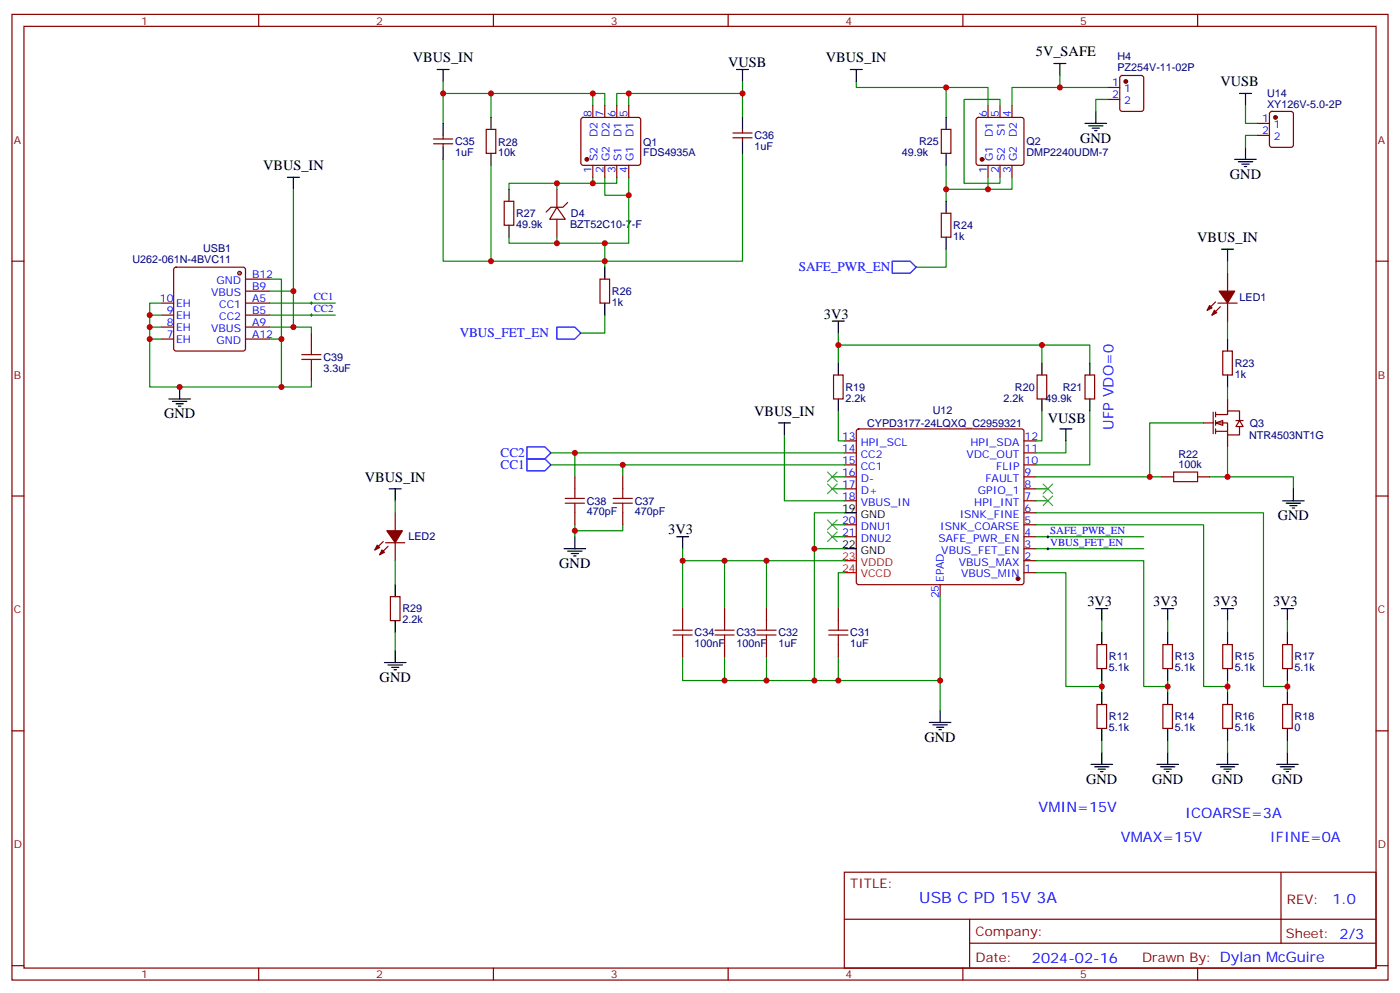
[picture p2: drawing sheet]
<svg xmlns="http://www.w3.org/2000/svg" width="412mm" height="292mm" viewBox="0 0 412 292" stroke-linecap="round" stroke-linejoin="round" font-family="sans-serif">
<g fill="none" stroke="#870000" stroke-width=".35">
<path d="M3.5 4.2h405.4v284.4h-405.4zM7.1 7.8h398.2v277.2h-398.2zM76.2 4.2v3.6M145.3 4.2v3.6M214.5 4.2v3.6M283.6 4.2v3.6M352.8 4.2v3.6M287.7 34.8l.5-.2h12.7l.5 .2 .2 .5v12.7l-.2 .5-.5 .2h-12.7l-.5-.3-.2-.4v-12.7zM291 31v3.6M294.6 31v3.6M298.1 31v3.6M164 55.7v5.3"/>
<path d="M167.2 59.6l-1.4 1.4h-3.5l-1.4 1.4M291 48.7v3.5M294.6 48.7v3.5M298.1 48.7v3.5M3.5 76.9h3.6M164 61l2.5 3.6h-4.6zM164 64.6v5.2M405.3 76.9h3.6M248.7 136.9h3.5M248.7 133.3h3.5M248.7 129.8h3.5M252.5 126.5l.4-.2h48l.5 .2 .2 .5v44.4l-.2 .5-.5 .3h-48l-.5-.3-.2-.5v-44.4z"/>
<path d="M301.6 136.9h3.6M301.6 133.3h3.6M301.6 129.8h3.6M3.5 146h3.6M248.7 158h3.5M248.7 154.5h3.5M248.7 147.5h3.5M248.7 143.9h3.5M248.7 140.4h3.5M301.6 158h3.6M301.6 154.5h3.6M301.6 151h3.6"/>
<path d="M301.6 147.5h3.6M301.6 143.9h3.6M301.6 140.4h3.6M405.3 146h3.6M276.9 172.2v3.5M301.6 168.6h3.6M301.6 165.1h3.6M301.6 161.6h3.6M3.5 215.2h3.6M405.3 215.2h3.6M248.7 256.8h156.6v28.2h-156.6zM377.3 256.8v20.9"/>
<path d="M248.7 270.7h156.5M285.6 277.7h119.6M285.6 270.7v14.1M3.5 284.3h3.6M76.2 285v3.6M145.3 285v3.6M214.5 285v3.6M283.6 285v3.6M352.8 285v3.6M405.3 284.3h3.6"/>
</g>
<g fill="#870000" stroke="#870000" stroke-width=".35">
<circle cx="299.9" cy="170.4" r=".53"/>
<circle cx="289.3" cy="46.9" r=".53"/>
</g>
<g fill="none" stroke="#000" stroke-width=".35">
<path d="M310.4 18.7h3.6M312.2 18.7v3.5M128.8 20.5h3.5M130.5 20.5v3.5M217 20.5h3.5M218.7 20.5v3.5M250.5 20.5h3.5M252.2 20.5v3.5M245.2 94.5h3.5M246.9 94.5v3.6M229.3 124.5h3.5M231.1 124.5v3.6"/>
<path d="M312.2 126.3h3.5M314 126.3v3.5M169.3 158v3.6M199.3 158h3.5M201.1 158v3.6M248.7 151h3.5M166.2 161.6h6.3M167.2 162.3h4.2M168.3 163h2.1M169 163.7h.7M248.7 161.6h3.5M322.8 179.2h3.5"/>
<path d="M324.6 179.2v3.5M342.2 179.2h3.5M344 179.2v3.5M359.8 179.2h3.6M361.6 179.2v3.5M377.5 179.2h3.5M379.2 179.2v3.5M273.8 212.7h6.3M274.8 213.4h4.2M275.9 214.1h2.1M276.6 214.8h.7M276.9 209.2v3.5"/>
<path d="M321.4 225.1h6.3M322.4 225.8h4.3M323.5 226.5h2.1M324.2 227.2h.7M324.6 221.5v3.6M340.8 225.1h6.3M341.8 225.8h4.3M342.9 226.5h2.1M343.6 227.2h.7M344 221.5v3.6M358.4 225.1h6.4M359.5 225.8h4.2"/>
<path d="M360.5 226.5h2.2M361.2 227.2h.7M361.6 221.5v3.6M376.1 225.1h6.3M377.1 225.8h4.3M378.2 226.5h2.1M378.9 227.2h.7M379.2 221.5v3.6"/>
</g>
<path d="M248.7 165.1h3.5M248.7 168.6h3.5" fill="none" stroke="#f00" stroke-width=".35"/>
<g fill="none" stroke="#008700" stroke-width=".35">
<path d="M130.5 24v3.5M144.6 27.5h-14.1v8.8M174.6 27.5v3.5M178.2 31v-3.5h-33.6v7.1M181.7 31v-3.5h37v7.1M185.2 27.5v3.5M218.7 24v3.5M252.2 24v1.8h26.5M291 31v-5.2h-12.3v8.8M294.6 31v-1.7h-10.6v24.7h10.6v-1.8M312.2 22.2v3.6h-14.1v5.2M130.5 46.9v30h14.1"/>
<path d="M144.6 48.7v28.2h33.6v1.8M164 54v1.7M174.6 52.2v1.8h7.1v-1.8M174.6 54h-24.7v1.7M178.2 52.2v5.3h7M185.2 52.2v19.4h-35.3v-1.8M218.7 45.2v31.7h-40.5M278.7 48.7v10.6M291 52.2v3.5M298.1 52.2v3.5h-19.4M164 69.8v1.8M278.7 73.4v5.3h-8.8"/>
<path d="M178.2 92.8v5.3h-7.1M246.9 98.1v3.5M246.9 106.9v-5.3h60v5.3M306.9 101.6h14.1v5.3M162.3 133.3h86.4M162.3 136.9h86.4M169.3 133.3v7.1M183.4 136.9v3.5M231.1 128.1v19.4h17.6M246.9 121v8.8h1.8M306.9 121v8.8h-1.7M314 129.8v3.5h-8.8"/>
<path d="M321 121v15.9h-15.8M354.5 124.5h-15.8v15.9h-33.5M361.6 131.6v8.8h19.4v3.5M169.3 154.5v3.5M183.4 154.5v1.8h-14.1M248.7 151h-8.8v49.4h37M305.2 154.5h49.3v47.6h7.1M305.2 151h67v51.1h7M305.2 158h31.7M201.1 161.6v3.5M213.4 165.1v14.1M225.8 165.1v14.1"/>
<path d="M239.9 161.6h8.8M248.7 168.6h-1.8v10.6M248.7 165.1h-47.6v14.1M276.9 175.7v33.5M305.2 168.6h8.8v33.5h10.6M305.2 165.1h31.7v37h7.1M305.2 161.6h31.7M201.1 193.3v7.1h12.3M213.4 193.3v7.1h12.4M225.8 193.3v7.1h14.1M246.9 193.3v7.1M324.6 182.7v3.6"/>
<path d="M344 182.7v3.6M361.6 182.7v3.6M379.2 182.7v3.6M324.6 200.4v3.5M324.6 218v3.5M344 200.4v3.5M344 218v3.5M361.6 200.4v3.5M361.6 218v3.5M379.2 200.4v3.5M379.2 218v3.5"/>
</g>
<path d="M262.8 76.9h5.3l1.8 1.8-1.8 1.7h-5.3zM164 96.3h5.3l1.8 1.8-1.8 1.7h-5.3zM155.2 131.6h5.3l1.8 1.7-1.8 1.8h-5.3zM155.2 135.1h5.3l1.8 1.8-1.8 1.7h-5.3z" fill="none" stroke="#00f" stroke-width=".35"/>
<path d="M308.3 158h.7M308.7 157.7v.7M308.3 161.6h.7M308.7 161.2v.7" fill="none" stroke="#000" stroke-width=".29"/>
<path d="M358.1 124.5l2.1-.7v1.4z" fill="#fff" stroke="#870000" stroke-width=".35"/>
<g fill="none" stroke="#870000" stroke-width=".35">
<path d="M130.5 39.9v1M143.2 38.1h2.8v7.1h-2.8zM171.3 34.8l.5-.2h16.2l.5 .2 .2 .5v12.7l-.2 .5-.5 .2h-16.2l-.5-.3-.2-.4v-12.7zM174.6 31v3.6M178.2 31v3.6M181.7 31v3.6M185.2 31v3.6M215.9 39.2h5.6M218.7 38.1v1.1M277.3 38.1h2.8v7.1h-2.8zM326.3 25.8h3.5M326.3 29.3h3.5"/>
<path d="M330.1 22.4l.5-.2h5.6l.6 .5 .1 9.4-.5 .7h-5.8l-.7-.5-.1-9.4zM370.4 36.3h3.5M370.4 39.9h3.5M374.2 33l.4-.2h5.7l.6 .4 .1 9.5-.5 .6-5.9 .1-.6-.5-.1-9.4zM127.7 42.3h5.6M127.7 40.9h5.6M130.5 42.3v1.1M148.5 59.3h2.8v7h-2.8zM174.6 48.7v3.5M178.2 48.7v3.5M181.7 48.7v3.5M185.2 48.7v3.5"/>
<path d="M215.9 40.6h5.6M218.7 40.6v1M51.4 78.9l.5-.2h19.7l.5 .2 .2 .5v23.3l-.2 .5-.5 .2h-19.7l-.5-.3-.2-.4v-23.3zM277.3 62.8h2.8v7h-2.8zM91.7 98.1v3.5M176.7 82.2h2.9v7.1h-2.9zM358.1 88.9l-2.5 2.5M358.8 89.3h5.6M359.5 90.3l-2.5 2.5M361.6 80.4v5.3M361.6 89.3v5.2M91.7 108.7v3.5"/>
<path d="M245.5 110.4h2.9v7.1h-2.9zM305.5 110.4h2.8v7.1h-2.8zM319.6 110.4h2.8v7.1h-2.8zM360.2 103.4h2.8v7h-2.8zM361.6 117.5v3.5M354.5 124.5h2.9M357.4 121.4v6.3M358.1 122.1h3.5v-1.1h3.5v2.8M358.1 124.5h3.5v3.6h3.5v-2.5M358.1 127h3.5M358.1 121.4v1.4M358.1 123.8v1.4"/>
<path d="M358.1 126.3v1.4M361.6 128.1v3.5M364.1 123.8h2.1M365.1 123.8l1.1 1.8h-2.1zM112.9 159.5l-2.5 2.4M113.6 159.8h5.6M116.4 151v5.3M116.4 159.8v5.3M169.3 140.4v3.5M169.3 151v3.5M183.4 140.4v3.5M183.4 151v3.5"/>
<path d="M342.2 140.4h3.5M352.8 140.4h3.5M114.3 160.9l-2.5 2.4M115 175.7h2.8v7h-2.8zM201.1 179.2v3.5M213.4 179.2v3.5M225.8 179.2v3.5M246.9 179.2v3.5M201.1 189.8v3.5M213.4 189.8v3.5M225.8 189.8v3.5M246.9 189.8v3.5"/>
<path d="M323.1 189.8h2.9v7h-2.9zM342.5 189.8h2.9v7h-2.9zM360.2 189.8h2.8v7h-2.8zM377.8 189.8h2.8v7h-2.8zM323.1 207.4h2.9v7.1h-2.9zM342.5 207.4h2.9v7.1h-2.9zM360.2 207.4h2.8v7.1h-2.8zM377.8 207.4h2.8v7.1h-2.8z"/>
</g>
<g fill="none" stroke="#008700" stroke-width=".35">
<path d="M312.2 25.8h14.1M326.3 29.3h-3.5v3.5M366.9 31v5.3h3.5M370.4 39.9h-3.5v3.5M178.2 71.6v5.3M361.6 76.9v3.5M361.6 94.5v5.3M361.6 113.9v3.6M116.4 147.5v3.5M245.2 140.4h3.5M245.2 158h3.5M245.2 154.5h3.5"/>
<path d="M245.2 143.9h3.5M305.2 143.9h3.5M305.2 147.5h3.5M338.7 140.4h3.5M356.3 140.4h5.3M116.4 165.1v7.1M116.4 186.3v5.3"/>
</g>
<g fill="none" stroke="#000" stroke-width=".35">
<path d="M130.5 36.3v3.6M144.6 34.6v3.5M218.7 34.6v3.5M278.7 34.6v3.5M319.6 36.3h6.4M320.7 37h4.2M321.7 37.7h2.1M322.4 38.5h.7M322.8 32.8v3.5M365.1 27.5h3.6M366.9 27.5v3.5M84.7 52.2h3.5"/>
<path d="M86.4 52.2v3.5M130.5 43.4v3.5M144.6 45.2v3.5M149.9 55.7v3.6M218.7 41.6v3.6M278.7 45.2v3.5M278.7 59.3v3.5M363.7 46.9h6.4M364.8 47.6h4.2M365.8 48.3h2.1M366.5 49h.7M366.9 43.4v3.5"/>
<path d="M149.9 66.3v3.5M178.2 78.7v3.5M278.7 69.8v3.6M359.8 73.4h3.6M361.6 73.4v3.5M178.2 89.3v3.5M361.6 99.8v3.6M49.7 117.5h6.4M50.8 118.2h4.2M51.9 118.9h2.1M52.6 119.6h.7M52.9 113.9v3.6"/>
<path d="M246.9 106.9v3.5M246.9 117.5v3.5M306.9 106.9v3.5M306.9 117.5v3.5M321 106.9v3.5M321 117.5v3.5M361.6 110.4v3.5M114.7 143.9h3.5M116.4 143.9v3.6M377.8 147.5h6.4M378.9 148.2h4.2M379.9 148.9h2.2"/>
<path d="M380.6 149.6h.8M381 143.9v3.6M116.4 172.2v3.5M113.2 195.1h6.4M114.3 195.8h4.2M115.4 196.5h2.1M116.1 197.2h.7M116.4 182.7v3.6M116.4 191.6v3.5M324.6 186.3v3.5M324.6 196.8v3.6M344 186.3v3.5"/>
<path d="M344 196.8v3.6M361.6 186.3v3.5M361.6 196.8v3.6M379.2 186.3v3.5M379.2 196.8v3.6M324.6 203.9v3.5M324.6 214.5v3.5M344 203.9v3.5M344 214.5v3.5M361.6 203.9v3.5M361.6 214.5v3.5M379.2 203.9v3.5"/>
<path d="M379.2 214.5v3.5"/>
</g>
<path d="M91.4 92.8h.7M91.4 89.3h.7M91.7 88.9v.7M91.7 92.4v.7" fill="none" stroke="#000" stroke-width=".29"/>
<path d="M243.8 139l2.8 2.8M246.6 139l-2.8 2.8M243.8 156.6l2.8 2.9M243.8 153.1l2.8 2.8M243.8 142.5l2.8 2.8M246.6 156.6l-2.8 2.9M246.6 153.1l-2.8 2.8M246.6 142.5l-2.8 2.8M307.3 142.5l2.8 2.8M307.3 146l2.8 2.9M310.1 142.5l-2.8 2.8M310.1 146l-2.8 2.9" fill="none" stroke="#3c3" stroke-width=".35"/>
<g fill="#870000" stroke="#870000" stroke-width=".35">
<path d="M112.5 161.9l.7 .7-1.4 .7z"/>
<path d="M111.1 160.5l.7 .7-1.4 .7z"/>
<path d="M113.9 156.3h4.6l-2.1 3.5z"/>
<path d="M357.7 91.4l.7 .7-1.4 .7z"/>
<path d="M356.3 90l.7 .7-1.4 .7z"/>
<path d="M359.1 85.7h4.6l-2.1 3.6z"/>
<circle cx="375.7" cy="34.6" r=".53"/>
<circle cx="331.6" cy="24" r=".53"/>
<circle cx="172.9" cy="46.9" r=".53"/>
</g>
<g fill="none" stroke="#a10000" stroke-width=".35">
<path d="M88.9 104.4h5.6M88.9 105.8h5.6M91.7 101.6v2.8M91.7 105.8v2.9M345.7 139h7.1v2.8h-7.1zM166.5 148.2h5.7M166.5 146.8h5.7M169.3 143.9v2.9M169.3 148.2v2.8M180.6 148.2h5.7M180.6 146.8h5.7M183.4 143.9v2.9"/>
<path d="M183.4 148.2v2.8M198.3 187h5.6M198.3 185.6h5.6M201.1 182.7v2.9M201.1 187v2.8M210.6 187h5.7M210.6 185.6h5.7M213.4 182.7v2.9M213.4 187v2.8M223 187h5.6M223 185.6h5.6M225.8 182.7v2.9"/>
<path d="M225.8 187v2.8M244.1 187h5.7M244.1 185.6h5.7M246.9 182.7v2.9M246.9 187v2.8"/>
</g>
<circle cx="70.6" cy="80.4" r=".53" fill="#3cf" stroke="#870000" stroke-width=".35"/>
<path d="M47.6 92.8h3.6M47.6 89.3h3.6M47.6 96.3h3.6M47.6 99.8h3.6M72.3 82.2h7.1M72.3 85.7h7.1M72.3 92.8h7.1M72.3 89.3h7.1M72.3 96.3h7.1M72.3 99.8h7.1" fill="none" stroke="#870000" stroke-width=".35"/>
<path d="M86.4 55.7v40.6h-7M44.1 92.8h3.5M44.1 96.3h3.5M44.1 99.8h3.5M47.6 89.3h-3.5v24.6h38.8v-14.1h-3.5M79.4 82.2h3.5v17.6M79.4 92.8h19.4M79.4 89.3h19.4M79.4 85.7h7M86.4 96.3h5.3v1.8M91.7 112.2v1.7h-8.8" fill="none" stroke="#008700" stroke-width=".35"/>
<g fill="#c00">
<circle cx="276.9" cy="200.4" r=".88"/>
<circle cx="239.9" cy="161.6" r=".88"/>
<circle cx="246.9" cy="200.4" r=".88"/>
<circle cx="213.4" cy="165.1" r=".88"/>
<circle cx="225.8" cy="165.1" r=".88"/>
<circle cx="239.9" cy="200.4" r=".88"/>
<circle cx="225.8" cy="200.4" r=".88"/>
<circle cx="213.4" cy="200.4" r=".88"/>
<circle cx="246.9" cy="101.6" r=".88"/>
<circle cx="201.1" cy="165.1" r=".88"/>
<circle cx="306.9" cy="101.6" r=".88"/>
<circle cx="324.6" cy="202.1" r=".88"/>
<circle cx="344" cy="202.1" r=".88"/>
<circle cx="361.6" cy="202.1" r=".88"/>
<circle cx="379.2" cy="202.1" r=".88"/>
<circle cx="174.6" cy="27.5" r=".88"/>
<circle cx="185.2" cy="27.5" r=".88"/>
<circle cx="130.5" cy="27.5" r=".88"/>
<circle cx="144.6" cy="27.5" r=".88"/>
<circle cx="144.6" cy="76.9" r=".88"/>
<circle cx="178.2" cy="76.9" r=".88"/>
<circle cx="174.6" cy="54" r=".88"/>
<circle cx="164" cy="54" r=".88"/>
<circle cx="278.7" cy="55.7" r=".88"/>
<circle cx="291" cy="55.7" r=".88"/>
<circle cx="278.7" cy="25.8" r=".88"/>
<circle cx="164" cy="71.6" r=".88"/>
<circle cx="185.2" cy="57.5" r=".88"/>
<circle cx="169.3" cy="133.3" r=".88"/>
<circle cx="183.4" cy="136.9" r=".88"/>
<circle cx="169.3" cy="156.3" r=".88"/>
<circle cx="218.7" cy="27.5" r=".88"/>
<circle cx="361.6" cy="140.4" r=".88"/>
<circle cx="338.7" cy="140.4" r=".88"/>
<circle cx="178.2" cy="71.6" r=".88"/>
<circle cx="312.2" cy="25.8" r=".88"/>
<circle cx="44.1" cy="92.8" r=".88"/>
<circle cx="44.1" cy="96.3" r=".88"/>
<circle cx="44.1" cy="99.8" r=".88"/>
<circle cx="52.9" cy="113.9" r=".88"/>
<circle cx="82.9" cy="99.8" r=".88"/>
<circle cx="86.4" cy="85.7" r=".88"/>
<circle cx="86.4" cy="96.3" r=".88"/>
<circle cx="82.9" cy="113.9" r=".88"/>
</g>
<text font-size="4.6" fill="#00f" x="270.8" y="265.8">USB C PD 15V 3A</text>
<g font-size="4.2">
<text x="305.1" y="16.6">5V_SAFE</text>
<text x="121.6" y="18.4">VBUS_IN</text>
<text x="214.5" y="19.8">VUSB</text>
<text x="243.3" y="18.4">VBUS_IN</text>
<text x="359.5" y="25.4">VUSB</text>
<text x="318.2" y="42">GND</text>
<text x="77.5" y="50.1">VBUS_IN</text>
<text x="362.3" y="52.6">GND</text>
<text x="352.7" y="71.3">VBUS_IN</text>
<text x="242.7" y="93.8">3V3</text>
<text x="48.3" y="123.1">GND</text>
<text x="222.1" y="122.4">VBUS_IN</text>
<text x="308.7" y="124.5">VUSB</text>
<text x="107.5" y="141.8">VBUS_IN</text>
<text x="376.4" y="153.1">GND</text>
<text x="196.8" y="157.3">3V3</text>
<text x="164.7" y="167.2">GND</text>
<text x="320.3" y="178.5">3V3</text>
<text x="339.7" y="178.5">3V3</text>
<text x="357.4" y="178.5">3V3</text>
<text x="375" y="178.5">3V3</text>
<text x="111.8" y="200.7">GND</text>
<text x="272.3" y="218.4">GND</text>
<text x="320" y="230.7">GND</text>
<text x="339.4" y="230.7">GND</text>
<text x="357" y="230.7">GND</text>
<text x="374.6" y="230.7">GND</text>
</g>
<g font-size="4.2" fill="#00f">
<text x="328" y="126.6" transform="rotate(-90 328 126.6)">UFP VDO=0</text>
<text x="305.9" y="239.1">VMIN=15V</text>
<text x="349.1" y="240.9">ICOARSE=3A</text>
<text x="330.2" y="247.9">VMAX=15V</text>
<text x="374.1" y="247.9">IFINE=0A</text>
<text x="392.5" y="266.1">1.0</text>
<text x="304" y="283.4">2024-02-16</text>
</g>
<g font-size="3.9" fill="#00f">
<text x="235.3" y="79.9">SAFE_PWR_EN</text>
<text x="135.4" y="99.3">VBUS_FET_EN</text>
<text x="147.5" y="134.6">CC2</text>
<text x="147.5" y="138.1">CC1</text>
</g>
<g font-size="3.9" fill="#800">
<text x="250.5" y="261.4">TITLE:</text>
<text x="379.1" y="266.1">REV:</text>
<text x="287.4" y="275.6">Company:</text>
<text x="378.7" y="276.2">Sheet: 2/3</text>
<text x="287.4" y="283.3">Date:</text>
<text x="336.4" y="283.4">Drawn By: Dylan McGuire</text>
</g>
<g font-size="3.2" fill="#800">
<text x="41.6" y="7.2">1</text>
<text x="110.8" y="7.2">2</text>
<text x="179.9" y="7.2">3</text>
<text x="249.1" y="7.2">4</text>
<text x="318.2" y="7.2">5</text>
<text x="4.1" y="42.3">A</text>
<text x="405.9" y="42.3">A</text>
<text x="4.1" y="111.5">B</text>
<text x="405.9" y="111.5">B</text>
<text x="4.1" y="180.6">C</text>
<text x="405.9" y="180.6">C</text>
<text x="4.1" y="249.8">D</text>
<text x="405.9" y="249.8">D</text>
<text x="41.6" y="288">1</text>
<text x="110.8" y="288">2</text>
<text x="179.9" y="288">3</text>
<text x="249.1" y="288">4</text>
<text x="318.2" y="288">5</text>
</g>
<g font-size="3.2" fill="#000080">
<text x="329.2" y="17.6">H4</text>
<text x="329.2" y="20.8">PZ254V-11-02P</text>
<text x="373.2" y="28.5">U14</text>
<text x="373.2" y="31.8">XY126V-5.0-2P</text>
<text x="222.2" y="41">C36</text>
<text x="134.1" y="46">1uF</text>
<text x="134.1" y="42.8">C35</text>
<text x="146.8" y="46">10k</text>
<text x="146.8" y="42.9">R28</text>
<text x="189.4" y="46">FDS4935A</text>
<text x="189.4" y="42.9">Q1</text>
<text x="222.2" y="44.2">1uF</text>
<text x="265.6" y="46">49.9k</text>
<text x="270.8" y="42.8">R25</text>
<text x="302.3" y="45.9">DMP2240UDM-7</text>
<text x="302.3" y="42.8">Q2</text>
<text x="152" y="63.9">R27</text>
<text x="168.2" y="63.9">D4</text>
<text x="152" y="67.2">49.9k</text>
<text x="167.9" y="67.2">BZT52C10-7-F</text>
<text x="280.8" y="70.6">1k</text>
<text x="280.8" y="67.5">R24</text>
<text x="39" y="77.4">U262-061N-4BVC11</text>
<text x="59.8" y="74.3">USB1</text>
<text x="180.3" y="86.9">R26</text>
<text x="365.1" y="88.6">LED1</text>
<text x="180.3" y="90">1k</text>
<text x="95.2" y="106.4">C39</text>
<text x="95.2" y="109.5">3.3uF</text>
<text x="363.7" y="111.2">1k</text>
<text x="363.7" y="108">R23</text>
<text x="249.1" y="118.3">2.2k</text>
<text x="249.1" y="115.1">R19</text>
<text x="295.6" y="118.3">2.2k</text>
<text x="299" y="115.1">R20</text>
<text x="308" y="118.3">49.9k</text>
<text x="313.1" y="115.1">R21</text>
<text x="255.4" y="125.6">CYPD3177-24LQXQ_C2959321</text>
<text x="274.8" y="122">U12</text>
<text x="368.1" y="125.6">Q3</text>
<text x="367.9" y="129.1">NTR4503NT1G</text>
<text x="347.1" y="137.9">100k</text>
<text x="347.1" y="134.7">R22</text>
<text x="172.9" y="148.6">C38</text>
<text x="187" y="148.6">C37</text>
<text x="172.9" y="151.8">470pF</text>
<text x="187" y="151.8">470pF</text>
<text x="120.3" y="159.1">LED2</text>
<text x="118.5" y="183.6">2.2k</text>
<text x="118.5" y="180.3">R29</text>
<text x="204.6" y="190.6">100nF</text>
<text x="204.6" y="187.4">C34</text>
<text x="217" y="190.6">100nF</text>
<text x="217" y="187.4">C33</text>
<text x="229.3" y="190.6">1uF</text>
<text x="229.3" y="187.4">C32</text>
<text x="250.5" y="190.6">1uF</text>
<text x="250.5" y="187.4">C31</text>
<text x="326.7" y="197.7">5.1k</text>
<text x="326.7" y="194.5">R11</text>
<text x="346.1" y="197.7">5.1k</text>
<text x="346.1" y="194.5">R13</text>
<text x="363.7" y="197.7">5.1k</text>
<text x="363.7" y="194.5">R15</text>
<text x="381.4" y="197.7">5.1k</text>
<text x="381.4" y="194.5">R17</text>
<text x="326.7" y="215.3">5.1k</text>
<text x="326.7" y="212.1">R12</text>
<text x="346.1" y="215.3">5.1k</text>
<text x="346.1" y="212.1">R14</text>
<text x="363.7" y="215.3">5.1k</text>
<text x="363.7" y="212.1">R16</text>
<text x="381.4" y="215.3">0</text>
<text x="381.4" y="212.1">R18</text>
</g>
<g font-size="3.2" fill="#00f">
<text x="327.7" y="25.4">1</text>
<text x="327.7" y="28.9">2</text>
<text x="331.2" y="27.2">1</text>
<text x="174.3" y="34.4" transform="rotate(-90 174.3 34.4)">8</text>
<text x="177.8" y="34.4" transform="rotate(-90 177.8 34.4)">7</text>
<text x="181.3" y="34.4" transform="rotate(-90 181.3 34.4)">6</text>
<text x="184.9" y="34.4" transform="rotate(-90 184.9 34.4)">5</text>
<text x="290.7" y="34.4" transform="rotate(-90 290.7 34.4)">6</text>
<text x="294.2" y="34.4" transform="rotate(-90 294.2 34.4)">5</text>
<text x="297.7" y="34.4" transform="rotate(-90 297.7 34.4)">4</text>
<text x="331.2" y="30.7">2</text>
<text x="371.8" y="36">1</text>
<text x="176" y="40.3" transform="rotate(-90 176 40.3)">D2</text>
<text x="179.6" y="40.3" transform="rotate(-90 179.6 40.3)">D2</text>
<text x="183.1" y="40.3" transform="rotate(-90 183.1 40.3)">D1</text>
<text x="186.6" y="40.3" transform="rotate(-90 186.6 40.3)">D1</text>
<text x="292.5" y="40.3" transform="rotate(-90 292.5 40.3)">D1</text>
<text x="296" y="40.1" transform="rotate(-90 296 40.1)">S1</text>
<text x="299.5" y="40.3" transform="rotate(-90 299.5 40.3)">D2</text>
<text x="371.8" y="39.5">2</text>
<text x="375.2" y="37.7">1</text>
<text x="375.2" y="41.3">2</text>
<text x="176" y="47.4" transform="rotate(-90 176 47.4)">S2</text>
<text x="179.6" y="47.4" transform="rotate(-90 179.6 47.4)">G2</text>
<text x="183.1" y="47.4" transform="rotate(-90 183.1 47.4)">S1</text>
<text x="186.6" y="47.4" transform="rotate(-90 186.6 47.4)">G1</text>
<text x="292.5" y="47.4" transform="rotate(-90 292.5 47.4)">G1</text>
<text x="296" y="47.4" transform="rotate(-90 296 47.4)">S2</text>
<text x="299.5" y="47.4" transform="rotate(-90 299.5 47.4)">G2</text>
<text x="174.3" y="50.9" transform="rotate(-90 174.3 50.9)">1</text>
<text x="177.8" y="50.9" transform="rotate(-90 177.8 50.9)">2</text>
<text x="181.3" y="50.9" transform="rotate(-90 181.3 50.9)">3</text>
<text x="184.9" y="50.9" transform="rotate(-90 184.9 50.9)">4</text>
<text x="290.7" y="50.9" transform="rotate(-90 290.7 50.9)">1</text>
<text x="294.2" y="50.9" transform="rotate(-90 294.2 50.9)">2</text>
<text x="297.7" y="50.9" transform="rotate(-90 297.7 50.9)">3</text>
<text x="63.7" y="83.6">GND</text>
<text x="74.3" y="81.8">B12</text>
<text x="47.1" y="88.9">10</text>
<text x="62.2" y="87.1">VBUS</text>
<text x="74.3" y="85.4">B9</text>
<text x="74.3" y="88.9">A5</text>
<text x="92.4" y="88.4">CC1</text>
<text x="49.1" y="96">8</text>
<text x="49.1" y="92.4">9</text>
<text x="51.9" y="93.8">EH</text>
<text x="51.9" y="90.3">EH</text>
<text x="64.6" y="94.2">CC2</text>
<text x="64.6" y="90.7">CC1</text>
<text x="74.3" y="92.4">B5</text>
<text x="74.3" y="96">A9</text>
<text x="92.4" y="91.9">CC2</text>
<text x="49.1" y="99.5">7</text>
<text x="51.9" y="100.9">EH</text>
<text x="51.9" y="97.4">EH</text>
<text x="62.2" y="97.7">VBUS</text>
<text x="63.7" y="101.2">GND</text>
<text x="74.3" y="99.5">A12</text>
<text x="248" y="129.5">13</text>
<text x="253.5" y="131.2">HPI_SCL</text>
<text x="285.9" y="131.2">HPI_SDA</text>
<text x="301.8" y="129.5">12</text>
<text x="248" y="133">14</text>
<text x="248" y="136.5">15</text>
<text x="253.5" y="134.8">CC2</text>
<text x="284.7" y="134.8">VDC_OUT</text>
<text x="301.8" y="136.5">10</text>
<text x="301.8" y="133">11</text>
<text x="248" y="140.1">16</text>
<text x="248" y="143.6">17</text>
<text x="253.5" y="138.3">CC1</text>
<text x="253.5" y="141.8">D-</text>
<text x="290.3" y="141.8">FAULT</text>
<text x="293.5" y="138.3">FLIP</text>
<text x="301.8" y="143.6">8</text>
<text x="301.8" y="140.1">9</text>
<text x="248" y="147.1">18</text>
<text x="253.5" y="145.3">D+</text>
<text x="253.5" y="148.9">VBUS_IN</text>
<text x="287" y="148.9">HPI_INT</text>
<text x="288.1" y="145.3">GPIO_1</text>
<text x="301.8" y="147.1">7</text>
<text x="248" y="154.2">20</text>
<text x="253.5" y="155.9">DNU1</text>
<text x="277" y="155.9">ISNK_COARSE</text>
<text x="282.7" y="152.4">ISNK_FINE</text>
<text x="301.8" y="154.2">5</text>
<text x="301.8" y="150.6">6</text>
<text x="248" y="157.7">21</text>
<text x="253.5" y="159.5">DNU2</text>
<text x="276.5" y="159.5">SAFE_PWR_EN</text>
<text x="301.8" y="161.2">3</text>
<text x="301.8" y="157.7">4</text>
<text x="309.4" y="160.7">VBUS_FET_EN</text>
<text x="309.4" y="157.2">SAFE_PWR_EN</text>
<text x="277.3" y="163">VBUS_FET_EN</text>
<text x="282.5" y="166.5">VBUS_MAX</text>
<text x="301.8" y="164.7">2</text>
<text x="278" y="171.4" transform="rotate(-90 278 171.4)">EPAD</text>
<text x="283.1" y="170">VBUS_MIN</text>
<text x="301.8" y="168.3">1</text>
<text x="276.6" y="176.2" transform="rotate(-90 276.6 176.2)">25</text>
</g>
<g font-size="3.2">
<text x="248" y="150.6">19</text>
<text x="253.5" y="152.4">GND</text>
<text x="248" y="161.2">22</text>
<text x="253.5" y="163">GND</text>
</g>
<g font-size="3.2" fill="#f00">
<text x="248" y="164.7">23</text>
<text x="253.5" y="166.5">VDDD</text>
<text x="248" y="168.3">24</text>
<text x="253.5" y="170">VCCD</text>
</g>
</svg>
